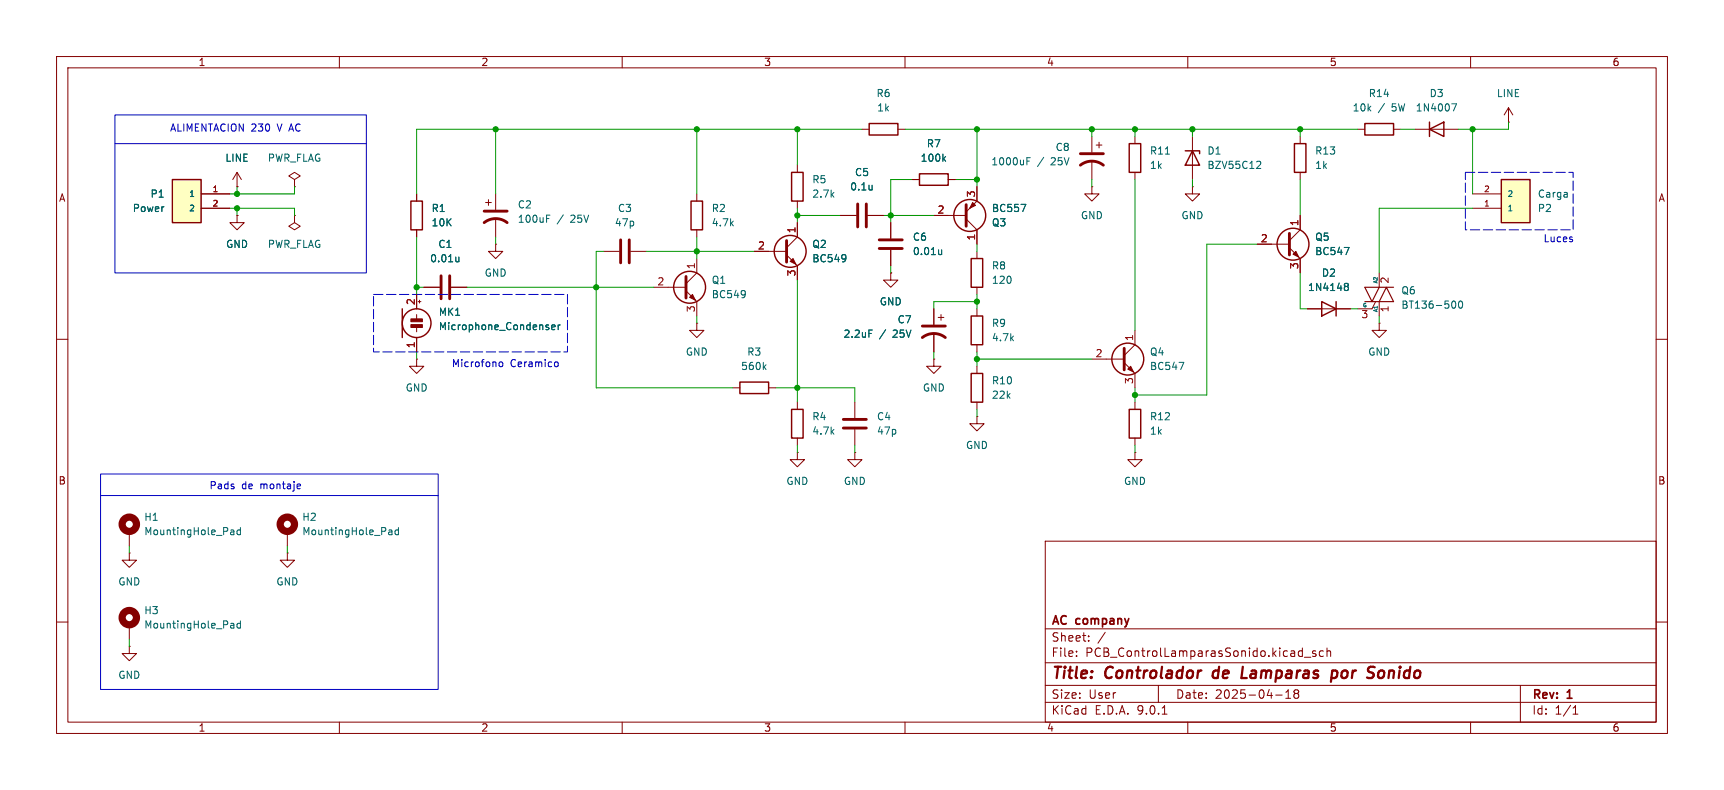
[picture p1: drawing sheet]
<svg xmlns="http://www.w3.org/2000/svg" width="305mm" height="140mm" viewBox="0 0 305 140" stroke-linecap="round" stroke-linejoin="round" font-family="sans-serif">
<g fill="none" stroke="#840000" stroke-width=".18">
<path d="M10 10h284.8v119.7h-284.8zM12 12h280.8v115.7h-280.8zM60 10v2M110 10v2M160 10v2M210 10v2M260 10v2M266.7 19.1l-.8 1.2M266.7 19.1l.8 1.2M266.7 19.1v2.5M41.9 38.1v1.3h1.3l-1.3 1.2-1.3-1.2h1.3M41.9 38.1h.1"/>
<path d="M52.1 38.1v1.3l1 .6-1 .6-1-.6 1-.6M52.1 38.1h.1M141 29.2v1.3M141 35.6v1.2M165.1 38.1h5.7M170.8 38.7l1.9 1.9v2.6M172.7 33v2.6l-1.9 1.9M193 24.1v2.8M193 28.4v3.4M193.8 25.7h1M194.3 25.1v1.1M210.8 33v1.3h1.3l-1.3 1.3-1.3-1.3h1.3"/>
<path d="M210.8 33h.1M229.9 38.1v2.5l-1.9 1.9M266.7 21.6h.1M73.7 52.1v2.5M73.7 55.6v.8M73.7 57.9v.8M73.7 59.7v2.5M73.9 53.3h.5M74.2 53.1v.5M222.2 43.2h5.8M228 43.8l1.9 1.9v2.6M231.1 54.6h7.7"/>
<path d="M243.2 53.3l-.6 1.3h-2.6M243.8 57.2v1.2h1.3l-1.3 1.3-1.2-1.3h1.2M243.8 57.2h.1M243.8 48.3v2.5M243.8 53.3v2.6M10 60h2M73.7 63.5v1.3h1.2l-1.2 1.2-1.3-1.2h1.3M73.7 63.5h.1M200.7 71.1v1.3M200.7 77.5v1.2M292.8 60h2M22.9 97.8v1.3h1.2l-1.2 1.2-1.3-1.2h1.3"/>
<path d="M22.9 97.8h.1M22.9 94v2.5M50.8 97.8v1.3h1.3l-1.3 1.2-1.3-1.2h1.3M50.8 97.8h.1M50.8 94v2.5M184.8 95.7h108v32h-108zM10 110h2M22.9 114.3v1.3h1.2l-1.2 1.2-1.3-1.2h1.3M22.9 114.3h.1M184.8 117.2h108M184.8 111.2h108M190.3 115.9v.2"/>
<path d="M190.3 115.2v.1M192.5 113.2v.2M192.5 112.5v.1M195.4 111.8l-1.3 1.9M230.6 116.2h1.2M232.6 115.2l-.3-.1-.3 .2 .1 .2 .5 .2v.3h-.6M234 115.2l-.5-.1-.2 .3v.4l.1 .2h.6M234.6 115.2l.2-.1 .4 .1 .1 .9M234.6 114.6v1.5M292.8 110h2M60 127.7v2M110 127.7v2"/>
<path d="M160 127.7v2M184.8 124.2h108M184.8 121.2h108M204.8 121.2v3M205.5 126.3h.8M210 127.7v2M225.5 122.9h1.2M227.3 123.5h.9M227.3 122.4l.5-.4v1.5M228.8 122.1v.2l.2 .3M229 122.6l-.2 .3v.4l.2 .2 .5-.1 .1-.2-.1-.4-.2-.2M229 122.6h.3"/>
<path d="M229.5 122.1l.1 .2-.3 .3M260 127.7v2M268.8 121.2v6.5M278.1 126.3h.9M278.1 125.2l.4-.4v1.5"/>
</g>
<path d="M214.6 118.8l-.2 .7 .3 .4M219.7 117.9l-.2 2h.9M235.5 118.7l.2-.1 .6 .1 .2 .3-.1 .5a.66 .66 0 0 1-1 .3M235.6 118.6l-.3 2M243.1 118a.85 .85 0 0 0-1.1 .1l-.1 .2M244.4 118.6a.62 .62 0 0 0-.7 .4v.7a.52 .52 0 0 0 .7 .1" fill="none" stroke="#840000" stroke-width=".4"/>
<g fill="none" stroke="#840000" stroke-width=".25">
<path d="M140 30.5h2v5.1h-2zM71.1 54.6v5.1M233.7 53.3l2.5 1.3-2.5 1.3zM236.2 53.3v2.6M199.6 72.4h2.1v5.1h-2.1z"/>
<circle cx="171.4" cy="38.1" r="2.82"/>
<circle cx="73.7" cy="57.1" r="2.54"/>
<circle cx="228.6" cy="43.2" r="2.82"/>
</g>
<g fill="none" stroke="#006464" stroke-width=".18">
<path d="M180.5 36.1h.9l-.6 1.3M181.6 28.5h.4M181.6 27.9h.6M96.9 57.9l.2 .2-.2 .2M96.9 57.5h.1M97.5 57.9l.6-.1v-.3h-.4l-.2 .1 .1 .6h.5M98.7 57.5v.8M99 57.5l-.3 .2M237.7 43.8h.8l-.5 1.2M237.8 50.6l.1 .1M237.8 50.2l.4-.1 .1 .1 .1 .2-.2 .3M237.9 50.7h.3"/>
<path d="M237.9 50.7h-.1M238.2 50.7l.2 .2-.1 .4-.1 .1-.4-.1M257 53.2a.68 .68 0 0 1 .4 .7 .68 .68 0 0 1-.4 .6M258 53.3l.2-.1a.68 .68 0 0 1 .4 .7 .68 .68 0 0 1-.4 .6 .84 .84 0 0 1-.2-1.2zM40.9 93.7h.3l.2 .2v.7M41.4 94.5l-.5 .1M41.4 94l-.5 .1M42.5 93.8l-.4-.1-.2 .3 .1 .5h.5M42.5 93.3v1.3M68.9 93.7l.3 .1 .1 .8M69.3 94.5l-.4 .1M69.3 94l-.4 .1"/>
<path d="M70.4 93.8l-.3-.1-.3 .3 .2 .5h.4M70.4 93.3v1.3"/>
</g>
<g fill="#840000" stroke="#840000" stroke-width=".18">
<path d="M72.6 56.4h2.1v.5h-2.1z"/>
<path d="M72.6 57.4h2.1v.5h-2.1z"/>
<path d="M228.6 45l.5-.5 .5 1z"/>
<path d="M172 35.8l.5 .5-1.1 .5z"/>
</g>
<path d="M170.8 36.2v3.8M191 29.2a3.3 3.3 0 0 1 4.1 0M191 27.2h4.1M228 41.3v3.8" fill="none" stroke="#840000" stroke-width=".51"/>
<g fill="none" stroke="#840000" stroke-width="1.3">
<circle cx="22.9" cy="92.7" r="1.27"/>
<circle cx="50.8" cy="92.7" r="1.27"/>
</g>
<path d="M241.3 53.3h5.1l-1.3-2.5-1.3 2.5M243.8 50.8l-1.2 2.5-1.3-2.5h5.1" fill="none" stroke="#840000" stroke-width=".2"/>
<path d="M265.4 31.8h5.1v7.6h-5.1z" fill="#ffffc2"/>
<g fill="none" stroke="#840000" stroke-width=".25">
<path d="M72.6 35.6h2.1v5h-2.1zM209.5 26.7h2.6v.5M210.8 26.7l1.3 2.5h-2.6zM228.9 25.4h2v5.1h-2zM241.3 21.8h5.1v2.1h-5.1zM252.7 22.9l2.6-1.3v2.5zM252.7 21.6v2.5M265.4 31.8h5.1v7.6h-5.1zM171.7 45.7h2v5.1h-2zM171.7 55.9h2v5.1h-2z"/>
<circle cx="199.4" cy="63.5" r="2.82"/>
</g>
<g fill="none" stroke="#840000" stroke-width=".18">
<path d="M41.9 33h.1M41.9 30.5l-.8 1.3M41.9 30.5l.8 1.3M41.9 30.5v2.5M52.1 31.8l1-.7-1-.6-1 .6 1 .7v1.2M52.1 33h.1M73.7 34.3v1.3M193 33v1.3h1.3l-1.3 1.3-1.2-1.3h1.2M193 33h.1M210.8 24.1v7.7M229.9 24.1v1.3M229.9 30.5v1.3"/>
<path d="M240 22.9h1.3M246.4 22.9h1.2M250.2 22.9h7.6M260.3 36.8h5.1M260.3 34.3h5.1M73.7 40.6v1.3M74.9 50.8h2.8M79.8 50.8h2.7M172.7 44.5v1.2M172.7 50.8v1.3M172.7 54.6v1.3M200.7 58.4v2.6l-1.9 1.9"/>
<path d="M172.7 61v1.2M193 63.5h5.8M198.8 64.1l1.9 1.9v2.6M200.7 80v1.3h1.2l-1.2 1.3-1.3-1.3h1.3M200.7 80h.1"/>
</g>
<path d="M256.7 18.4h.8l-.5 1.2M222.4 28.5l.4 .1 .1 .3-.8 .9h.8M81.1 45.5v.8M81.1 46.2l-.3 .1M208.5 64.1h.8l-.5 1.2" fill="none" stroke="#006464" stroke-width=".18"/>
<path d="M78 48.8v4M79.5 48.8v4M198.8 61.6v3.8" fill="none" stroke="#840000" stroke-width=".51"/>
<path d="M199.4 65.3l.5-.5 .5 1z" fill="#840000" stroke="#840000" stroke-width=".18"/>
<path d="M30.5 31.8h5.1v7.6h-5.1z" fill="#ffffc2"/>
<g fill="none" stroke="#840000" stroke-width=".25">
<path d="M30.5 31.8h5.1v7.6h-5.1zM122.2 35.6h2v5h-2zM153.7 21.8h5v2.1h-5zM162.6 30.7h5v2.1h-5zM199.6 25.4h2.1v5.1h-2.1zM130.8 67.6h5.1v2h-5.1zM140 72.4h2v5.1h-2zM171.7 66h2v5.1h-2z"/>
<circle cx="121.9" cy="50.8" r="2.82"/>
<circle cx="139.7" cy="44.4" r="2.82"/>
</g>
<g fill="none" stroke="#840000" stroke-width=".18">
<path d="M35.6 34.3h5M35.6 36.8h5M41.9 38.1h.1M41.9 33h.1M73.7 34.3v1.3M85.9 35.8h1M86.4 35.3v1M87.6 34.3v2.8M87.6 38.6v3.3M123.2 34.3v1.3M141 39.4v2.5l-1.9 1.9M148.6 38.1h2.8"/>
<path d="M152.4 22.9h1.3M153.4 38.1h2.8M157.5 39.4v2.8M158.7 22.9h1.3M161.3 31.8h1.3M165.1 38.1h2.5M167.6 31.8h1.3M172.7 33v2.6M200.7 24.1v1.3M200.7 30.5v1.3M229.9 38.1v2.5M73.7 40.6v1.3"/>
<path d="M73.7 52.1v2.5M73.7 59.7v2.5M74.9 50.8h2.8M79.8 50.8h2.7M87.6 43.2v1.3h1.3l-1.3 1.2-1.2-1.2h1.2M87.6 43.2h.1M106.7 44.5h2.8M111.5 44.5h2.8M115.6 50.8h5.7M121.3 51.4l1.9 1.9v2.6M123.2 57.2v1.2h1.3l-1.3 1.3-1.3-1.3h1.3M123.2 57.2h.1"/>
<path d="M123.2 45.7v2.6l-1.9 1.9M123.2 40.6v1.3M133.3 44.5h5.8M139.1 45.1l1.9 1.9v2.5M157.5 48.3v1.2h1.2l-1.2 1.3-1.3-1.3h1.3M157.5 48.3h.1M157.5 44.2v2.8M165.1 54.6v2.8M165.1 58.9v3.3M165.9 56.1h1M166.4 55.6v1M172.7 40.6v2.6"/>
<path d="M222.2 43.2h2.6M229.9 45.7v2.6M231.1 54.6h2.6M236.2 54.6h2.6M129.5 68.6h1.3M135.9 68.6h1.3M141 71.1v1.3M141 77.5v1.2M151.1 71.1v2.8M151.1 75.9v2.8M165.1 63.5v1.3h1.3l-1.3 1.2-1.3-1.2h1.3M165.1 63.5h.1"/>
<path d="M172.7 73.7v1.2h1.3l-1.3 1.3-1.3-1.3h1.3M172.7 73.7h.1M172.7 64.8v1.2M172.7 71.1v1.3M141 80v1.3h1.2l-1.2 1.3-1.3-1.3h1.3M141 80h.1M151.1 80v1.3h1.3l-1.3 1.3-1.2-1.3h1.2M151.1 80h.1M22.9 110.5v2.5"/>
</g>
<circle cx="22.9" cy="109.2" r="1.27" fill="none" stroke="#840000" stroke-width="1.3"/>
<g fill="none" stroke="#006464" stroke-width=".18">
<path d="M96.6 38.6h.5M96.6 38h.6M154.2 32.8v.8M154.2 33.5h-.1M166.8 28l.4 .5M167.2 27.7l-.5 .5M180.5 36.1h.9l-.6 1.3M206 27.2h.8M81.1 45.5v.8M81.1 46.2l-.3 .1M96.9 57.9l.2 .2-.2 .2M96.9 57.5h.1"/>
<path d="M97.5 57.9l.6-.1v-.3h-.4l-.2 .1 .1 .6h.5M98.7 57.5v.8M99 57.5l-.3 .2M131.6 51.4l.1 .1a1.07 1.07 0 0 1-.1 1M131.8 51.9l-.2 .2M149.4 45.1l.1 .1a1.07 1.07 0 0 1-.1 1M149.5 45.6l-.1 .2M153.6 58.4h.6M166.5 44.2v.8M166.5 44.9l-.4 .1M237.7 43.8h.8l-.5 1.2M237.8 50.6l.1 .1"/>
<path d="M237.8 50.2l.4-.1 .1 .1 .1 .2-.2 .3M237.9 50.7h.3M237.9 50.7h-.1M238.2 50.7l.2 .2-.1 .4-.1 .1-.4-.1M135.1 64.9l.3 .4M135.4 64.5l-.4 .5M40.9 110.2h.3l.2 .2v.7M41.4 111l-.5 .1M41.4 110.5l-.5 .1M42.5 110.3l-.4-.1-.2 .3 .1 .5h.5M42.5 109.8v1.3"/>
</g>
<g fill="none" stroke="#840000" stroke-width=".51">
<path d="M85.6 39.4a3.3 3.3 0 0 1 4.1 0M85.6 37.3h4.1M151.6 36.1v4M153.2 36.1v4M109.7 42.4v4.1M111.3 42.4v4.1M121.3 48.9v3.8M139.1 42.5v3.9M155.4 43.9h4.1M155.4 42.4h4.1M163.1 59.7a3.3 3.3 0 0 1 4 0M163.1 57.7h4"/>
<path d="M149.1 75.7h4.1M149.1 74.2h4.1"/>
</g>
<g fill="#840000" stroke="#840000" stroke-width=".18">
<path d="M121.9 52.6l.5-.5 .5 1z"/>
<path d="M139.7 46.2l.5-.5 .5 1z"/>
</g>
<path d="M20.3 20.3h44.5v28h-44.5zM20.3 25.4h44.5M88.3 64.1l.2-.1 .3 .1 .1 .5-.1 .2h-.3l-.2-.1zM98.3 64l.3 .1 .1 .1-.1 .5-.3 .1M17.8 83.8h59.7v38.1h-59.7zM17.8 87.6h59.7M53 85.6l.1 .3-.6 .1M53.1 86.4h-.1" fill="none" stroke="#0000c2" stroke-width=".18"/>
<g fill="none" stroke="#009600" stroke-width=".18">
<path d="M40.6 36.8h11.5v1.3M41.9 33v1.3M41.9 36.8v1.3M52.1 33v1.3h-11.5M87.6 22.9v11.4M123.2 22.9v11.4M141 22.9v6.3M141 36.8v2.6M141 38.1h7.6M152.4 22.9h-78.7v11.4M156.2 38.1h8.9M160 22.9h80"/>
<path d="M161.3 31.8h-3.8v7.6M168.9 31.8h3.8M172.7 22.9v10.1M193 22.9v1.2M193 31.8v1.2M200.7 22.9v1.2M200.7 31.8v26.6M210.8 22.9v1.2M210.8 31.8v1.2M229.9 22.9v1.2M229.9 31.8v6.3M247.6 22.9h2.6"/>
<path d="M260.3 22.9v11.4M260.3 36.8h-16.5v11.5M266.7 21.6v1.3h-8.9M73.7 50.8h1.2M73.7 41.9v10.2M82.5 50.8h33.1M87.6 41.9v1.3M106.7 44.5h-1.3v24.1h24.1M114.3 44.5h19M123.2 41.9v3.8M123.2 55.9v1.3M141 49.5v21.6"/>
<path d="M157.5 47v1.3M172.7 43.2v1.3M172.7 52.1v2.5M172.7 53.3h-7.6v1.3M222.2 43.2h-8.8v26.7h-12.7M229.9 48.3v6.3h1.2M238.8 54.6h1.2M243.8 55.9v1.3M73.7 62.2v1.3M137.2 68.6h13.9v2.5M141 78.7v1.3M151.1 78.7v1.3"/>
<path d="M165.1 62.2v1.3M172.7 62.2v2.6M172.7 72.4v1.3M172.7 63.5h20.3M200.7 68.6v2.5M200.7 78.7v1.3M22.9 96.5v1.3M50.8 96.5v1.3M22.9 113v1.3"/>
</g>
<path d="M259.1 30.5h19v10.1h-19zM66 52.1h34.3v10.1h-34.3z" fill="none" stroke="#0000c2" stroke-width=".18" stroke-dasharray="1.7 .6"/>
<g fill="#009600" stroke="#009600" stroke-width=".18">
<circle cx="73.7" cy="50.8" r=".46"/>
<circle cx="41.9" cy="36.8" r=".46"/>
<circle cx="41.9" cy="34.3" r=".46"/>
<circle cx="200.7" cy="22.9" r=".46"/>
<circle cx="193" cy="22.9" r=".46"/>
<circle cx="172.7" cy="22.9" r=".46"/>
<circle cx="210.8" cy="22.9" r=".46"/>
<circle cx="229.9" cy="22.9" r=".46"/>
<circle cx="260.3" cy="22.9" r=".46"/>
<circle cx="200.7" cy="69.9" r=".46"/>
<circle cx="172.7" cy="53.3" r=".46"/>
<circle cx="172.7" cy="63.5" r=".46"/>
<circle cx="123.2" cy="44.5" r=".46"/>
<circle cx="87.6" cy="22.9" r=".46"/>
<circle cx="123.2" cy="22.9" r=".46"/>
<circle cx="141" cy="22.9" r=".46"/>
<circle cx="105.4" cy="50.8" r=".46"/>
<circle cx="141" cy="38.1" r=".46"/>
<circle cx="141" cy="68.6" r=".46"/>
<circle cx="172.7" cy="31.8" r=".46"/>
<circle cx="157.5" cy="38.1" r=".46"/>
</g>
<g font-size="2.8" fill="#840000">
<text x="185.8" y="120.6">Title:</text>
<text x="195.5" y="120.6">Controlador</text>
<text x="215.3" y="120.6">de</text>
<text x="221.2" y="120.6">Lamparas</text>
<text x="237.9" y="120.6">por</text>
<text x="245" y="120.6">Sonido</text>
</g>
<g font-size="2.1" fill="#840000">
<text x="185.8" y="113.7">Sheet:</text>
<text x="185.8" y="110.9">AC</text>
<text x="190.3" y="110.9">company</text>
<text x="185.8" y="116.4">File:</text>
<text x="191.9" y="116.4">PCB_ControlLamparasSonido.kicad_sch</text>
<text x="185.8" y="123.8">Size:</text>
<text x="192.5" y="123.8">User</text>
<text x="207.8" y="123.8">Date:</text>
<text x="214.8" y="123.8">2025-04-18</text>
<text x="270.8" y="124">Rev:</text>
<text x="277.2" y="124">1</text>
<text x="185.8" y="126.6">KiCad</text>
<text x="193.5" y="126.6">E.D.A.</text>
<text x="201.1" y="126.6">9.0.1</text>
<text x="270.8" y="126.6">Id:</text>
<text x="274.9" y="126.6">1/1</text>
</g>
<g font-size="1.8" fill="#840000">
<text x="35" y="11.9">1</text>
<text x="85" y="11.9">2</text>
<text x="135" y="11.9">3</text>
<text x="185" y="11.9">4</text>
<text x="235" y="11.9">5</text>
<text x="285" y="11.9">6</text>
<text x="10.3" y="35.9">A</text>
<text x="293.1" y="35.9">A</text>
<text x="10.3" y="85.9">B</text>
<text x="293.1" y="85.9">B</text>
<text x="35" y="129.6">1</text>
<text x="85" y="129.6">2</text>
<text x="135" y="129.6">3</text>
<text x="185" y="129.6">4</text>
<text x="235" y="129.6">5</text>
<text x="285" y="129.6">6</text>
</g>
<g font-size="1.8" fill="#006464">
<text x="154.9" y="17.4">R6</text>
<text x="241.9" y="17.4">R14</text>
<text x="252.7" y="17.4">D3</text>
<text x="264.5" y="17.4">LINE</text>
<text x="155" y="19.9">1k</text>
<text x="239.1" y="19.9">10k</text>
<text x="243.7" y="19.9">/</text>
<text x="246.2" y="19.9">5W</text>
<text x="250.2" y="19.9">1N4007</text>
<text x="39.8" y="28.8">LINE</text>
<text x="47.3" y="28.8">PWR_FLAG</text>
<text x="162.7" y="28.8">100k</text>
<text x="163.8" y="26.3">R7</text>
<text x="175.2" y="29.4">1000uF</text>
<text x="183.4" y="29.4">/</text>
<text x="185.9" y="29.4">25V</text>
<text x="186.5" y="26.9">C8</text>
<text x="203.2" y="27.5">R11</text>
<text x="213.4" y="27.5">D1</text>
<text x="232.4" y="27.5">R13</text>
<text x="26.5" y="35.2">P1</text>
<text x="143.5" y="32.6">R5</text>
<text x="143.5" y="35.2">2.7k</text>
<text x="150.2" y="33.9">0.1u</text>
<text x="151.1" y="31.3">C5</text>
<text x="203.2" y="30.1">1k</text>
<text x="213.4" y="30.1">BZV55C12</text>
<text x="232.4" y="30.1">1k</text>
<text x="271.8" y="35.2">Carga</text>
<text x="23.4" y="37.7">Power</text>
<text x="76.2" y="37.7">R1</text>
<text x="76.2" y="40.2">10K</text>
<text x="91.4" y="37.1">C2</text>
<text x="91.4" y="39.6">100uF</text>
<text x="98.5" y="39.6">/</text>
<text x="101" y="39.6">25V</text>
<text x="108.6" y="40.2">47p</text>
<text x="109.1" y="37.7">C3</text>
<text x="125.7" y="37.7">R2</text>
<text x="125.7" y="40.2">4.7k</text>
<text x="175.3" y="37.7">BC557</text>
<text x="175.3" y="40.2">Q3</text>
<text x="191" y="39">GND</text>
<text x="208.8" y="39">GND</text>
<text x="271.8" y="37.7">P2</text>
<text x="39.9" y="44">GND</text>
<text x="47.3" y="44">PWR_FLAG</text>
<text x="75.9" y="46.6">0.01u</text>
<text x="77.4" y="44">C1</text>
<text x="143.5" y="46.6">BC549</text>
<text x="143.5" y="44">Q2</text>
<text x="161.3" y="42.8">C6</text>
<text x="161.3" y="45.3">0.01u</text>
<text x="175.3" y="47.9">R8</text>
<text x="232.4" y="45.3">BC547</text>
<text x="232.4" y="42.8">Q5</text>
<text x="85.6" y="49.1">GND</text>
<text x="125.7" y="52.9">BC549</text>
<text x="125.7" y="50.4">Q1</text>
<text x="175.3" y="50.4">120</text>
<text x="231.2" y="51.7">1N4148</text>
<text x="233.6" y="49.1">D2</text>
<text x="247.7" y="52.2">Q6</text>
<text x="77.5" y="56">MK1</text>
<text x="77.5" y="58.6">Microphone_Condenser</text>
<text x="149" y="59.9">2.2uF</text>
<text x="155.4" y="54.2">GND</text>
<text x="155.5" y="59.9">/</text>
<text x="158" y="59.9">25V</text>
<text x="158.6" y="57.4">C7</text>
<text x="175.3" y="58">R9</text>
<text x="247.7" y="54.8">BT136-500</text>
<text x="121.2" y="63.1">GND</text>
<text x="130.9" y="65.6">560k</text>
<text x="132" y="63.1">R3</text>
<text x="175.3" y="60.6">4.7k</text>
<text x="203.2" y="65.6">BC547</text>
<text x="203.2" y="63.1">Q4</text>
<text x="241.8" y="63.1">GND</text>
<text x="71.6" y="69.4">GND</text>
<text x="163.1" y="69.4">GND</text>
<text x="175.3" y="70.7">22k</text>
<text x="175.3" y="68.2">R10</text>
<text x="143.5" y="74.5">R4</text>
<text x="143.5" y="77.1">4.7k</text>
<text x="154.9" y="74.5">C4</text>
<text x="154.9" y="77.1">47p</text>
<text x="203.2" y="74.5">R12</text>
<text x="203.2" y="77.1">1k</text>
<text x="170.7" y="79.6">GND</text>
<text x="138.9" y="86">GND</text>
<text x="149.1" y="86">GND</text>
<text x="198.6" y="86">GND</text>
<text x="25.4" y="92.3">H1</text>
<text x="25.4" y="94.8">MountingHole_Pad</text>
<text x="53.3" y="92.3">H2</text>
<text x="53.3" y="94.8">MountingHole_Pad</text>
<text x="20.8" y="103.7">GND</text>
<text x="48.8" y="103.7">GND</text>
<text x="25.4" y="108.8">H3</text>
<text x="25.4" y="111.4">MountingHole_Pad</text>
<text x="20.8" y="120.2">GND</text>
</g>
<g font-size="1.8" fill="#0000c2">
<text x="30" y="23.5">ALIMENTACION 230</text>
<text x="49.2" y="23.5">V AC</text>
<text x="272.8" y="43">Luces</text>
<text x="79.8" y="65.1">Microfono</text>
<text x="90.2" y="65.1">Ceramico</text>
<text x="36.9" y="86.7">Pads</text>
<text x="42.7" y="86.7">de</text>
<text x="46.1" y="86.7">montaje</text>
</g>
<g font-size="1.8" fill="#a90000">
<text x="172.5" y="35" transform="rotate(-90 172.5 35)">3</text>
<text x="140.7" y="41.3" transform="rotate(-90 140.7 41.3)">1</text>
<text x="165.7" y="37.8">2</text>
<text x="229.6" y="40.1" transform="rotate(-90 229.6 40.1)">1</text>
<text x="122.9" y="47.7" transform="rotate(-90 122.9 47.7)">1</text>
<text x="133.9" y="44.2">2</text>
<text x="172.5" y="42.6" transform="rotate(-90 172.5 42.6)">1</text>
<text x="222.8" y="42.9">2</text>
<text x="229.6" y="47.7" transform="rotate(-90 229.6 47.7)">3</text>
<text x="116.1" y="50.5">2</text>
<text x="140.7" y="49" transform="rotate(-90 140.7 49)">3</text>
<text x="245.8" y="50.2" transform="rotate(-90 245.8 50.2)">2</text>
<text x="73.4" y="54" transform="rotate(-90 73.4 54)">2</text>
<text x="122.9" y="55.3" transform="rotate(-90 122.9 55.3)">3</text>
<text x="240.6" y="56.6">3</text>
<text x="245.8" y="55.3" transform="rotate(-90 245.8 55.3)">1</text>
<text x="73.4" y="61.7" transform="rotate(-90 73.4 61.7)">1</text>
<text x="193.6" y="63.2">2</text>
<text x="200.4" y="60.4" transform="rotate(-90 200.4 60.4)">1</text>
<text x="200.4" y="68" transform="rotate(-90 200.4 68)">3</text>
</g>
<g font-size="1.4" fill="#006464">
<text x="33.3" y="35">1</text>
<text x="266.4" y="35">2</text>
<text x="33.3" y="37.6">2</text>
<text x="266.4" y="37.6">1</text>
</g>
<g font-size="1.4" fill="#a90000">
<text x="37.5" y="34">1</text>
<text x="262.3" y="34">2</text>
<text x="37.5" y="36.6">2</text>
<text x="262.3" y="36.6">1</text>
</g>
<g font-size=".9" fill="#006464">
<text x="243.6" y="50.3" transform="rotate(-90 243.6 50.3)">A2</text>
<text x="240.8" y="54.4">G</text>
<text x="243.6" y="55.3" transform="rotate(-90 243.6 55.3)">A1</text>
</g>
</svg>
